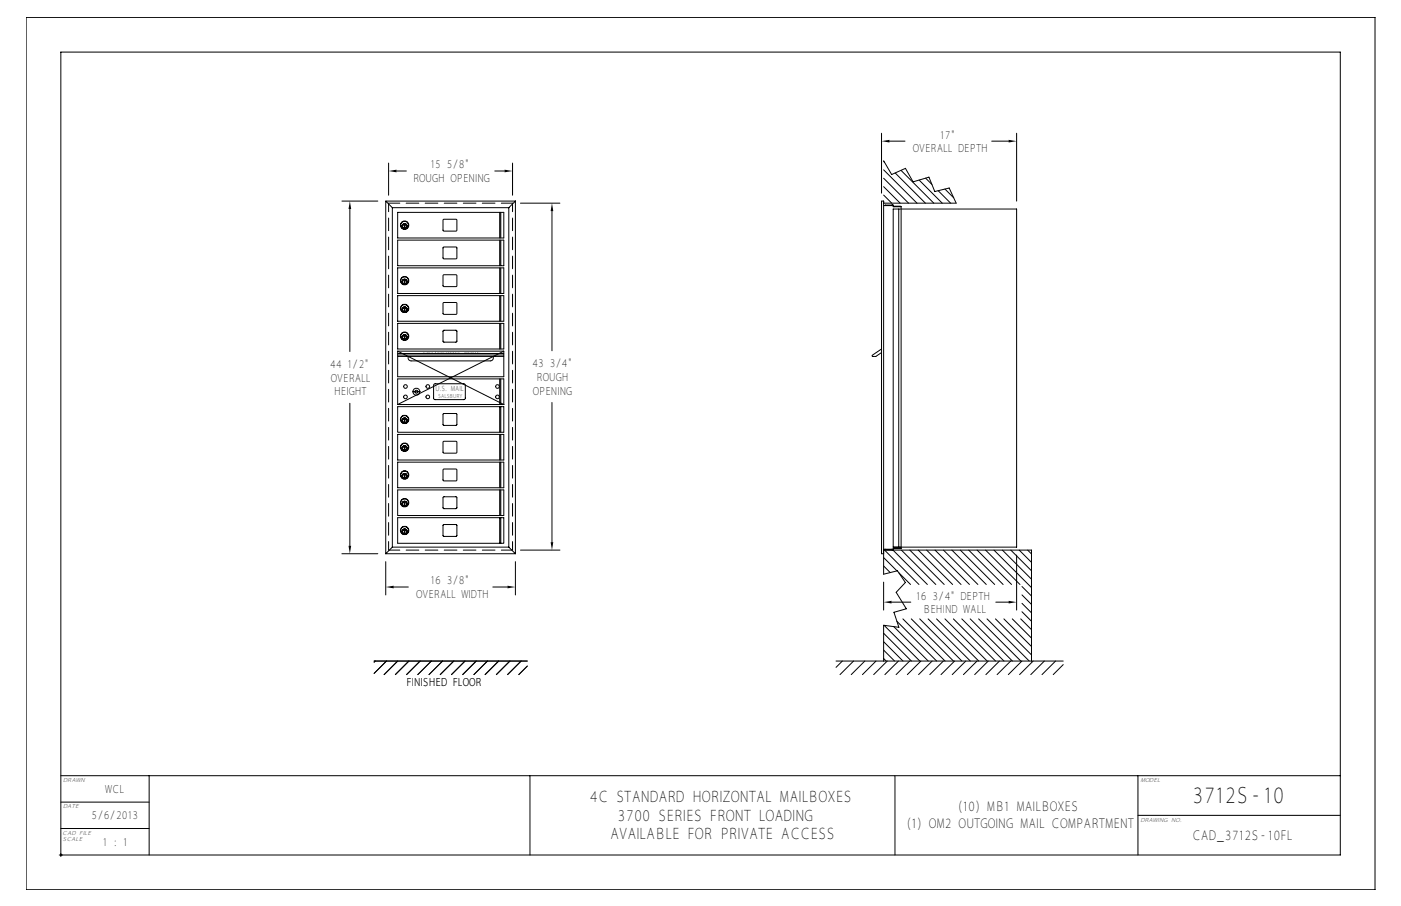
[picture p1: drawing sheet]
<svg xmlns="http://www.w3.org/2000/svg" width="432mm" height="279mm" viewBox="0 0 432 279" stroke-linecap="round" stroke-linejoin="round" font-family="sans-serif">
<g fill="none" stroke="#000" stroke-width=".31">
<path d="M8.1 5.4h415.7v269h-415.7zM119.8 50.3v9.9M122.2 52.7h3M152.5 52.7h3M158 50.3v9.9M271.7 41.1v18.5M272.3 57.6l5.1 5.1M272.3 55l7.7 7.7M272.3 52.4l10.3 10.3M272.3 49.8l.3 .3M272.3 49.6l2.5 4.2 4.3-1.9 2.3 4.2 4.9-1.5 1.8 4.5 4.4-1.1 2.2 4.7h-22.4M274.1 43.5h4.8"/>
<path d="M275.9 53.3l9.3 9.4M277.7 52.5l10.1 10.2M283.3 55.5l7.1 7.2M285.3 54.9l1.9 2M289.2 58.8l3.8 3.9M291.2 58.3l2.7 2.7M305.7 43.5h5.2M313.3 41.1v20.9M105.4 62h11M107.8 64.5v43.9M118.9 62l2 2M120.9 64v104.7"/>
<path d="M120.9 64h35.9M122.6 74.1h32.7v7.9h-32.7zM122.6 65.5h32.7v7.9h-32.7zM124.2 69.4h1M124.6 69.5l.2 .7zM124.7 69v.9M136.6 76.3h4.1v3.4h-4.1zM136.6 67.7h4.1v3.5h-4.1zM154 65.5v7.9M154 74.1v7.9M154.3 65.5v7.9M154.3 74.1v7.9"/>
<path d="M156.8 64v104.7M158.9 62h-40v108.8M158.9 62v108.8M158.9 62l-2.1 2M160.4 62.7h12.2M170.1 65.1v43.1M272.3 60.2l2.5 2.5M272.8 63.4v-.2h2.5v.6h2.4M274.9 63.2v.2M275 63.2v.2h-2.7M275.3 64.5h38v104.2h-38zM275.6 63.8v-.2h2.1v.2"/>
<path d="M277 64.5v104.2M277.7 63.8v105.4h-2.1v-.2M122.6 82.6h32.7v7.9h-32.7zM122.6 91.2h32.7v7.9h-32.7zM122.6 99.7h32.7v7.9h-32.7zM124.2 95.1h1M124.2 86.6h1M124.6 95.2l.2 .7zM124.6 86.6l.2 .7zM124.7 86.1v.9M124.7 94.6v1M136.6 93.4h4.1v3.5h-4.1z"/>
<path d="M136.6 84.8h4.1v3.5h-4.1zM154 82.6v7.9M154 91.2v7.9M154 99.7v7.9M154.3 82.6v7.9M154.3 91.2v7.9M154.3 99.7v7.9M122.6 109.9h32.7M122.6 108.3v7.9h32.7v-7.9M122.6 109.5h32.7M122.6 109h32.7M122.6 108.3h32.7"/>
<path d="M122.6 108.3l32.7 16.4M124.2 103.7h1M124.6 103.7l.2 .8zM124.7 103.2v1M125.9 109.9a.95 .95 0 0 0 .8 1.4h24.4a.95 .95 0 0 0 .9-1.4M133.8 118.5l9.3-.1 .3 .4v4.1l-.5 .3h-9l-.3-.4zM136.6 101.9h4.1v3.5h-4.1zM154 116.8v7.9M154.3 116.8v7.9M155.3 108.3l-32.7 16.4M271.7 107.6l-2.9 2.2 1.1 .1 1.8-1.2M107.8 124.4v43.9"/>
<path d="M122.6 124.7h32.7M122.6 125.4h32.7v7.9h-32.7zM122.6 124.7v-7.9h32.7v7.9M122.6 134h32.7v7.9h-32.7zM124.2 137.9h1M124.2 129.4h1M124.6 129.4v.7l.2-.7M124.6 138l.2 .7zM124.7 128.9v.9M124.7 137.4v1M127.3 120.8h2.1M136.6 127.6h4.1v3.5h-4.1z"/>
<path d="M136.6 136.2h4.1v3.5h-4.1zM154 125.4v7.9M154 134v7.9M154.3 125.4v7.9M154.3 134v7.9M170.1 124.1v43.1M122.6 159.6h32.7v7.9h-32.7zM122.6 151.1h32.7v7.9h-32.7zM122.6 142.5h32.7v7.9h-32.7zM124.2 155h1M124.2 146.5h1M124.6 155.1v.7l.2-.7"/>
<path d="M124.6 146.5l.2 .8zM124.7 146v1M124.7 154.5v1M136.6 153.3h4.1v3.5h-4.1zM136.6 144.7h4.1v3.5h-4.1zM154 142.5v7.9M154 151.1v7.9M154 159.6v7.9M154.3 142.5v7.9M154.3 151.1v7.9M154.3 159.6v7.9M105.4 170.8h11"/>
<path d="M118.9 170.8h40M118.9 173.2v10.3M120.9 168.7h35.9M120.9 168.7l-2 2.1M124.2 163.6h1M124.6 163.6l.2 .8zM124.7 163.1v1M136.6 161.8h4.1v3.5h-4.1zM156.8 168.7l2.1 2.1M158.9 173.2v10.3M160.4 169.6h12.2M272.3 170.8h-.6v-108.8h.6v115.1l4.3-1.1 2.4 3.6-2.8 3.1 3.1 5-3.8 1.1 1.5 4.7-4.7-.7v11.1"/>
<path d="M272.3 174.5l2.1 2.1M272.3 172l4.1 4.1M272.3 179.5v8.6M272.3 169.6h45.6v34.3M272.6 169.6l10.6 10.6M272.8 169.4v.1h2.1v-.1M275.2 169.6l10.6 10.6M277 176.6l3.6 3.6M277.7 169h-2.4v.5l-3-.1M277.8 169.6l10.6 10.6M280.4 169.6l10.6 10.6M283 169.6l10.6 10.6"/>
<path d="M285.6 169.6l10.6 10.6M288.2 169.6l10.6 10.6M290.8 169.6l10.6 10.6M293.4 169.6l10.6 10.6M296 169.6l10.6 10.6M298.6 169.6l10.6 10.6M301.2 169.6l10.6 10.6M303.8 169.6l10.6 10.6M306.4 169.6l11.5 11.6M308.9 169.6l9 9M311.5 169.6l6.4 6.4M313.3 171.2v16.9"/>
<path d="M314.1 169.6l3.8 3.8M316.7 169.6l1.2 1.2M121.3 181h4.6M151.9 181h4.5M272.3 197.9l6 6M272.3 195.3l8.6 8.6M272.5 192.8l11 11.1M274.8 185.7h5.9M275.5 193.2l10.6 10.7M276.4 191.6l12.3 12.3M278.3 190.9l13 13M280.9 190.9l13 13"/>
<path d="M283.5 190.9l13 13M286.1 190.9l13 13M288.7 190.9l13 13M291.2 190.9l13 13M293.8 190.9l13 13M296.4 190.9l13 13M299 190.9l13 13M301.6 190.9l13 13M304.2 190.9l13 13M306.8 190.9l11.1 11.1M306.9 185.7h4M309.4 190.9l8.5 8.5"/>
<path d="M312 190.9l5.9 5.9M314.6 190.9l3.3 3.3M315 188.7l2.9 2.9M315 186.1l2.9 2.9M315 183.5l2.9 2.9M315 180.9l2.9 2.9M115.3 203.9h47.2M115.7 203.9l-.4 .3M119.1 203.9l-3.8 3.8M122.6 203.9l-4.2 4.1M126 203.9l-4.2 4.1M129.5 203.9l-4.2 4.1"/>
<path d="M132.9 203.9l-4.1 4.1M136.4 203.9l-4.2 4.1M139.9 203.9l-4.2 4.1M143.3 203.9l-4.2 4.1M146.8 203.9l-4.2 4.1M150.2 203.9l-4.1 4.1M153.7 203.9l-4.2 4.1M157.2 203.9l-4.2 4.1M160.6 203.9l-4.2 4.1M162.5 205.4l-2.6 2.6M257.7 203.9h70M259.6 203.9l-1.9 1.9"/>
<path d="M263.1 203.9l-4.2 4.1M266.5 203.9l-4.1 4.1M270 203.9l-4.2 4.1M272.3 203.1l.8 .8M272.3 200.5l3.4 3.4M273.5 203.9l-4.2 4.1M276.9 203.9l-4.2 4.1M280.4 203.9l-4.2 4.1M283.8 203.9l-4.2 4.1M287.3 203.9l-4.2 4.1M290.7 203.9l-4.1 4.1M294.2 203.9l-4.2 4.1"/>
<path d="M297.7 203.9l-4.2 4.1M301.1 203.9l-4.2 4.1M304.6 203.9l-4.2 4.1M308 203.9l-4.1 4.1M311.5 203.9l-4.2 4.1M315 203.9l-4.2 4.1M318.4 203.9l-4.2 4.1M321.9 203.9l-4.2 4.1M325.3 203.9l-4.1 4.1M327.7 205l-3.1 3M18.8 239.2h144.5M46 239.2v24.5"/>
<path d="M163.3 239.2h112.5v24.5M163.3 239.2v24.5M275.8 239.2h137.3M350.7 239.2v24.5M18.8 255.5h27.2M18.8 247.4h27.2M53.8 243.6l.7-.5 1.2-.3h55.3a2.68 2.68 0 0 1 2.6 2.7v6.3a2.68 2.68 0 0 1-2.6 2.7h-55.3a2.68 2.68 0 0 1-2.7-2.7v-6.7zM54.1 243.9l.5-.4 1.1-.3h55.3a2.3 2.3 0 0 1 2.3 2.3v6.3a2.3 2.3 0 0 1-2.3 2.3h-55.3a2.3 2.3 0 0 1-2.3-2.3v-6.7zM54.3 244.2l1.4-.6h55.3a1.91 1.91 0 0 1 1.9 1.9v6.3a1.91 1.91 0 0 1-1.9 1.9h-55.3a1.91 1.91 0 0 1-1.9-1.9v-6.3zM55 244.8l.7-.3h55.3l.6 .3 .3 .7v6.3l-.3 .7-.6 .3h-55.3l-.7-.3-.3-.7v-6.3zM55.1 249.8h1.2M55.1 249.4h5.9"/>
<path d="M55.1 246h56.5M55.1 245.6h56.5M55.1 251.7h56.5M55.1 251.4h56.5M55.1 246.4h1.7M55.1 246.8h1.4M55.1 247.2h1.3M55.1 247.5h1.2M55.1 247.9h1.2M55.1 248.3h1.2M55.1 248.7h1.4M55.1 249.1h1.6"/>
<path d="M55.1 250.2h1.3M55.1 250.6h1.4M55.1 251h1.8M55.1 245.2h56.4M55.1 252.1h56.4M55.6 244.9h55.5M55.6 252.4h55.5M55.7 244.9l-.4 .2-.2 .4v6.3l.2 .4 .4 .2M56.3 249.4a1.48 1.48 0 0 0 1.4 1.9M56.5 249.4l.2 1.1 .7 .5h3.9a1.52 1.52 0 0 0 1.2-1.4 1.52 1.52 0 0 0-1.2-1.5h-2.9l-.3-.3 .3-.3h2.3l.3 .4h1.5l-.1-1-.5-.5-4.2-.1a1.52 1.52 0 0 0-1.2 1.5 1.52 1.52 0 0 0 1.2 1.5h3l.3 .3-.3 .3h-2.3l-.3-.5M57.7 246.1a1.73 1.73 0 0 0-1.4 1.7 1.73 1.73 0 0 0 1.4 1.7M58.2 249.8h2.6"/>
<path d="M58.3 247.8h2.4M61.3 246.1a1.54 1.54 0 0 1 1.4 2h-.6l.4 .5 .2 1.1 1.9-3.5M62.2 246.4h2.3M62.3 248.3h1.2M62.5 246.8h1.8M62.6 248.7h.7M62.7 247.2h1.4M62.7 249.1h.4M62.7 247.5h1.2M62.7 247.9h1M64.2 251.1l.4-.9h2.7l.5 .9M64.2 251h3.5"/>
<path d="M64.4 250.6h3.1M64.8 246.3h2.4l2.5 4.7h-1.7l-.7-1.1h-2.7l-.6 1.1h-1.8zM66 247.3l.7 1.4h-1.5zM66 247.7l.3 .6h-.6zM67.3 246.2l2.4 4.4v-4.3M67.5 246.4h2.2M67.7 246.8h2M67.9 247.2h1.8M68.1 247.5h1.6M68.3 247.9h1.4M68.5 248.3h1.2M68.7 248.7h1"/>
<path d="M68.9 249.1h.8M69.1 249.4h.6M69.3 249.8h.4M69.9 246.3h1.5v3.6h3.9v1.1h-5.4zM71.6 246.8h3.9M71.6 247.2h3.7M71.6 247.5h3.7M71.6 247.9h3.7M71.6 248.3h3.7M71.6 248.7h3.8M75.5 251v-.4l.5 .5 .7 .2M75.8 246.4h-4.2v3h3.7"/>
<path d="M75.8 246.6l.9-.3h3.9l.7 .6 .2 1h-1.6l-.3-.4h-2.3l-.3 .3 .3 .3h3a1.52 1.52 0 0 1 1.2 1.5 1.52 1.52 0 0 1-1.2 1.4l-4.2-.1-.5-.4-.1-1.1h1.5l.3 .5h2.3l.3-.3-.3-.3h-2.9a1.56 1.56 0 0 1-.9-2.7zM76.7 246.1a1.75 1.75 0 0 0-1.5 1.2 1.75 1.75 0 0 0 .5 1.8h-4.1M77.2 249.8h2.6M77.4 249.4h2.2M77.5 247.5h2.1M77.5 247.9h2.1M80.3 246.1a1.54 1.54 0 0 1 1.4 2h-.7a1.77 1.77 0 0 1 .7 1.8 1.77 1.77 0 0 1-1.4 1.4M81.1 251h1.1M81.2 246.4h1M81.3 248.3h.9M81.5 250.6h.7M81.5 246.8h.7"/>
<path d="M81.5 248.7h.7M81.6 250.2h.6M81.6 247.2h.6M81.7 249.1h.5M81.7 249.8h.5M81.7 249.4h.5M81.7 247.5h.5M81.7 247.9h.5M82.2 246.3v4.7M84 247.4h2.6l.3 .4-.3 .3h-2.6zM84 249.2h2.6l.3 .4-.3 .3h-2.6zM84.2 247.6l2.5 .1-2.5 .2z"/>
<path d="M84.2 249.4l2.5 .2-2.5 .1zM87.1 246.1a1.62 1.62 0 0 1 1.3 2.4 1.69 1.69 0 0 1-1.2 2.8M87.1 246.3a1.44 1.44 0 0 1 1 2.3 1.49 1.49 0 0 1-.9 2.4h-4.8v-4.7h4.8M88 246.4h1.2M88.1 251h1.7M88.3 246.8h.9M88.4 250.6h1M88.5 248.3h.7M88.5 248.7h.7M88.5 247.2h.7M88.5 247.9h.7M88.5 247.5h.7"/>
<path d="M88.6 250.2h.7M88.6 249.1h.6M88.6 249.8h.6M88.6 249.4h.6M89.2 246.3v3.6a1.4 1.4 0 0 0 1.4 1.4M89.4 246.3h1.6v3.3l.3 .3 3-.1 .1-3.5h1.5l-.1 4.2-.5 .4-.6 .1-4.7-.1-.4-.4-.2-.6zM91.2 246.3l.1 3.4h2.9v-3.4M91.2 249.4h3M91.2 246.4h3M91.2 246.8h3M91.2 247.2h3M91.2 247.5h3"/>
<path d="M91.2 247.9h3M91.2 248.3h3M91.2 248.7h3M91.2 249.1h3M95.6 251h1.2M95.9 250.6h.9M96.1 250.2h.7M96.1 246.3v3.6a1.4 1.4 0 0 1-1.4 1.4M96.1 249.8h.7M96.1 249.4h.7M96.1 246.4h.7M96.1 246.8h.7"/>
<path d="M96.1 247.2h.7M96.1 247.5h.7M96.1 247.9h.7M96.1 248.3h.7M96.1 248.7h.7M96.1 249.1h.7M96.8 246.3v4.7M98.6 247.4h2.7l.2 1.1-.3 .2h-2.6zM98.8 247.6h2.4l.1 .8-2.5 .1zM98.8 247.9h2.5M98.8 248.3h2.5M98.8 250.2h2.5"/>
<path d="M98.8 250.6h2.5M98.8 251h2.5M101.3 250.2l-2.5-.1v.9M101.3 250.2v.8M101.8 246.1a1.4 1.4 0 0 1 1.4 1.4v1.1l1.6 .1M102.9 246.4l2.7 3.2v1.4M103 248.6v.2a.48 .48 0 0 0-.3 .5 .48 .48 0 0 0 .3 .4v1.3h-1.5v-.9l-.3-.2h-2.6v1.1h-1.6v-4.7h4.8l.9 .3a2.15 2.15 0 0 1 .3 2M103 246.3h2l1.6 1.8 1.6-1.8h2l-2.8 3.2v1.5h-1.6v-1.5zM103.1 249.4h2.4M103.1 249.1h2.1M103.2 247.2h.3M103.2 249.8h2.4"/>
<path d="M103.2 248.6l-.2 .7 .2 1.7M103.2 247.5h.6M103.2 247.9h1M103.2 248.3h1.3M103.2 250.2h2.4M103.2 250.6h2.4M103.2 251h2.4M105.2 246.1l1.4 1.6 1.4-1.6M105.4 246.4h2.4M105.8 246.8h1.7M106.1 247.2h1M106.4 247.5h.4"/>
<path d="M107.6 249.8h4M107.6 250.2h4M107.6 250.6h4M107.6 251h4M107.7 249.4h3.9M108 249.1h3.6M108.4 248.7h3.2M108.7 248.3h2.9M109 247.9h2.6M109.4 247.5h2.2M109.7 247.2h1.9M110 246.8h1.6"/>
<path d="M111 244.9l.4 .2 .2 .4v6.3l-.2 .4-.4 .2M111.6 246.4h-1.2l-2.8 3.2v1.4M350.7 251.4h62.4M18.3 263.7h394.8v-247.6h-394.3v248.1"/>
<circle cx="124.7" cy="69.4" r="1.19"/>
<circle cx="124.7" cy="69.7" r=".7"/>
<circle cx="124.7" cy="69.7" r=".76"/>
<circle cx="124.7" cy="69.7" r=".73"/>
<circle cx="124.7" cy="69.4" r="1.28"/>
<circle cx="124.7" cy="95.4" r=".73"/>
<circle cx="124.7" cy="95.4" r=".76"/>
<circle cx="124.7" cy="95.4" r=".7"/>
<circle cx="124.7" cy="95.1" r="1.19"/>
<circle cx="124.7" cy="86.6" r="1.28"/>
<circle cx="124.7" cy="86.9" r=".73"/>
<circle cx="124.7" cy="86.9" r=".7"/>
<circle cx="124.7" cy="95.1" r="1.28"/>
<circle cx="124.7" cy="86.9" r=".76"/>
<circle cx="124.7" cy="86.6" r="1.19"/>
<circle cx="124.7" cy="104" r=".76"/>
<circle cx="124.7" cy="104" r=".73"/>
<circle cx="124.7" cy="103.7" r="1.19"/>
<circle cx="124.7" cy="104" r=".7"/>
<circle cx="124.7" cy="103.7" r="1.28"/>
<circle cx="125" cy="119.2" r=".56"/>
<circle cx="131.9" cy="119.2" r=".56"/>
<circle cx="153.3" cy="119.2" r=".56"/>
<circle cx="124.7" cy="129.7" r=".76"/>
<circle cx="124.7" cy="129.7" r=".73"/>
<circle cx="124.7" cy="129.4" r="1.19"/>
<circle cx="124.7" cy="129.7" r=".7"/>
<circle cx="124.7" cy="138.2" r=".73"/>
<circle cx="124.7" cy="138.2" r=".7"/>
<circle cx="124.7" cy="137.9" r="1.28"/>
<circle cx="124.7" cy="129.4" r="1.28"/>
<circle cx="124.7" cy="138.2" r=".76"/>
<circle cx="124.7" cy="137.9" r="1.19"/>
<circle cx="125" cy="122.4" r=".56"/>
<circle cx="128.3" cy="120.8" r=".46"/>
<circle cx="128.3" cy="120.8" r="1.07"/>
<circle cx="131.9" cy="122.4" r=".56"/>
<circle cx="153.3" cy="122.4" r=".56"/>
<circle cx="124.7" cy="146.8" r=".73"/>
<circle cx="124.7" cy="155.3" r=".73"/>
<circle cx="124.7" cy="155.3" r=".76"/>
<circle cx="124.7" cy="146.8" r=".76"/>
<circle cx="124.7" cy="155" r="1.19"/>
<circle cx="124.7" cy="146.8" r=".7"/>
<circle cx="124.7" cy="155.3" r=".7"/>
<circle cx="124.7" cy="146.5" r="1.19"/>
<circle cx="124.7" cy="146.5" r="1.28"/>
<circle cx="124.7" cy="155" r="1.28"/>
<circle cx="124.7" cy="163.9" r=".73"/>
<circle cx="124.7" cy="163.9" r=".76"/>
<circle cx="124.7" cy="163.6" r="1.19"/>
<circle cx="124.7" cy="163.9" r=".7"/>
<circle cx="124.7" cy="163.6" r="1.28"/>
</g>
<path d="M119.8 52.7l2.4-.4v.8zM155.5 52.3l2.5 .4-2.5 .4zM271.7 43.5l2.4-.4v.8zM310.9 43.1l2.4 .4-2.4 .4zM107.8 62l.4 2.5h-.8zM170.1 62.7l.4 2.4h-.8zM107.4 168.3h.8l-.4 2.5zM169.7 167.2h.8l-.4 2.4zM118.9 181l2.4-.4v.8zM156.4 180.6l2.5 .4-2.5 .4zM272.3 185.7l2.5-.4v.8zM310.9 185.3l2.4 .4-2.4 .4z" fill="#000"/>
<path d="M119.8 62.7h38.2M119.8 169.6h38.2" fill="none" stroke="#000" stroke-width=".31" stroke-dasharray="3.9 2" stroke-dashoffset=".5"/>
<path d="M119.8 169.6v-106.9M158 169.6v-106.9" fill="none" stroke="#000" stroke-width=".31" stroke-dasharray="3.9 2" stroke-dashoffset="1.3"/>
<path d="M46.7 240.5h114.7v22.3h-114.7z" fill-rule="evenodd" fill="#fff"/>
<text font-size="6.9" x="367.4" y="247.8">3712S-10</text>
<g font-size="4.8">
<text x="181.8" y="247.5">4C STANDARD HORIZONTAL MAILBOXES</text>
<text x="190.4" y="253.2">3700 SERIES FRONT LOADING</text>
<text x="188" y="258.9">AVAILABLE FOR PRIVATE ACCESS</text>
</g>
<g font-size="4.1">
<text x="295.2" y="250">(10) MB1 MAILBOXES</text>
<text x="279.4" y="255.4">(1) OM2 OUTGOING MAIL COMPARTMENT</text>
<text x="367.4" y="259">CAD_3712S-10FL</text>
</g>
<g font-size="3.5">
<text x="281.3" y="46.8">OVERALL DEPTH</text>
<text x="289.8" y="42.7">17&quot;</text>
<text x="132.7" y="51.9">15 5/8&quot;</text>
<text x="127.3" y="56.2">ROUGH OPENING</text>
<text x="101.8" y="113.5">44 1/2&quot;</text>
<text x="164.1" y="113.3">43 3/4&quot;</text>
<text x="102" y="117.8">OVERALL</text>
<text x="165.4" y="117.6">ROUGH</text>
<text x="103" y="121.9">HEIGHT</text>
<text x="164.2" y="121.7">OPENING</text>
<text x="128.3" y="184.5">OVERALL WIDTH</text>
<text x="132.7" y="180.2">16 3/8&quot;</text>
<text x="282.4" y="184.9">16 3/4&quot; DEPTH</text>
<text x="284.5" y="189.2">BEHIND WALL</text>
<text x="125.3" y="211.7">FINISHED FLOOR</text>
<text x="32.4" y="244.5">WCL</text>
<text x="28.2" y="252.6">5/6/2013</text>
<text x="31.7" y="260.8">1 : 1</text>
</g>
<text font-size="2.2" x="134.3" y="120.6">U.S. MAIL</text>
<g font-size="1.8">
<text x="19.5" y="241.2">DRAWN</text>
<text x="351.5" y="241.2">MODEL</text>
<text x="19.5" y="249.3">DATE</text>
<text x="19.2" y="257.5">CAD FILE</text>
<text x="351.5" y="253.4">DRAWING NO.</text>
<text x="19.3" y="259.5">SCALE</text>
</g>
<text font-size="1.7" x="135.1" y="122.6">SALSBURY</text>
<g font-size=".5">
<text x="130.4" y="108.8">OUTGOING</text>
<text x="143" y="108.8">MAIL</text>
</g>
</svg>
